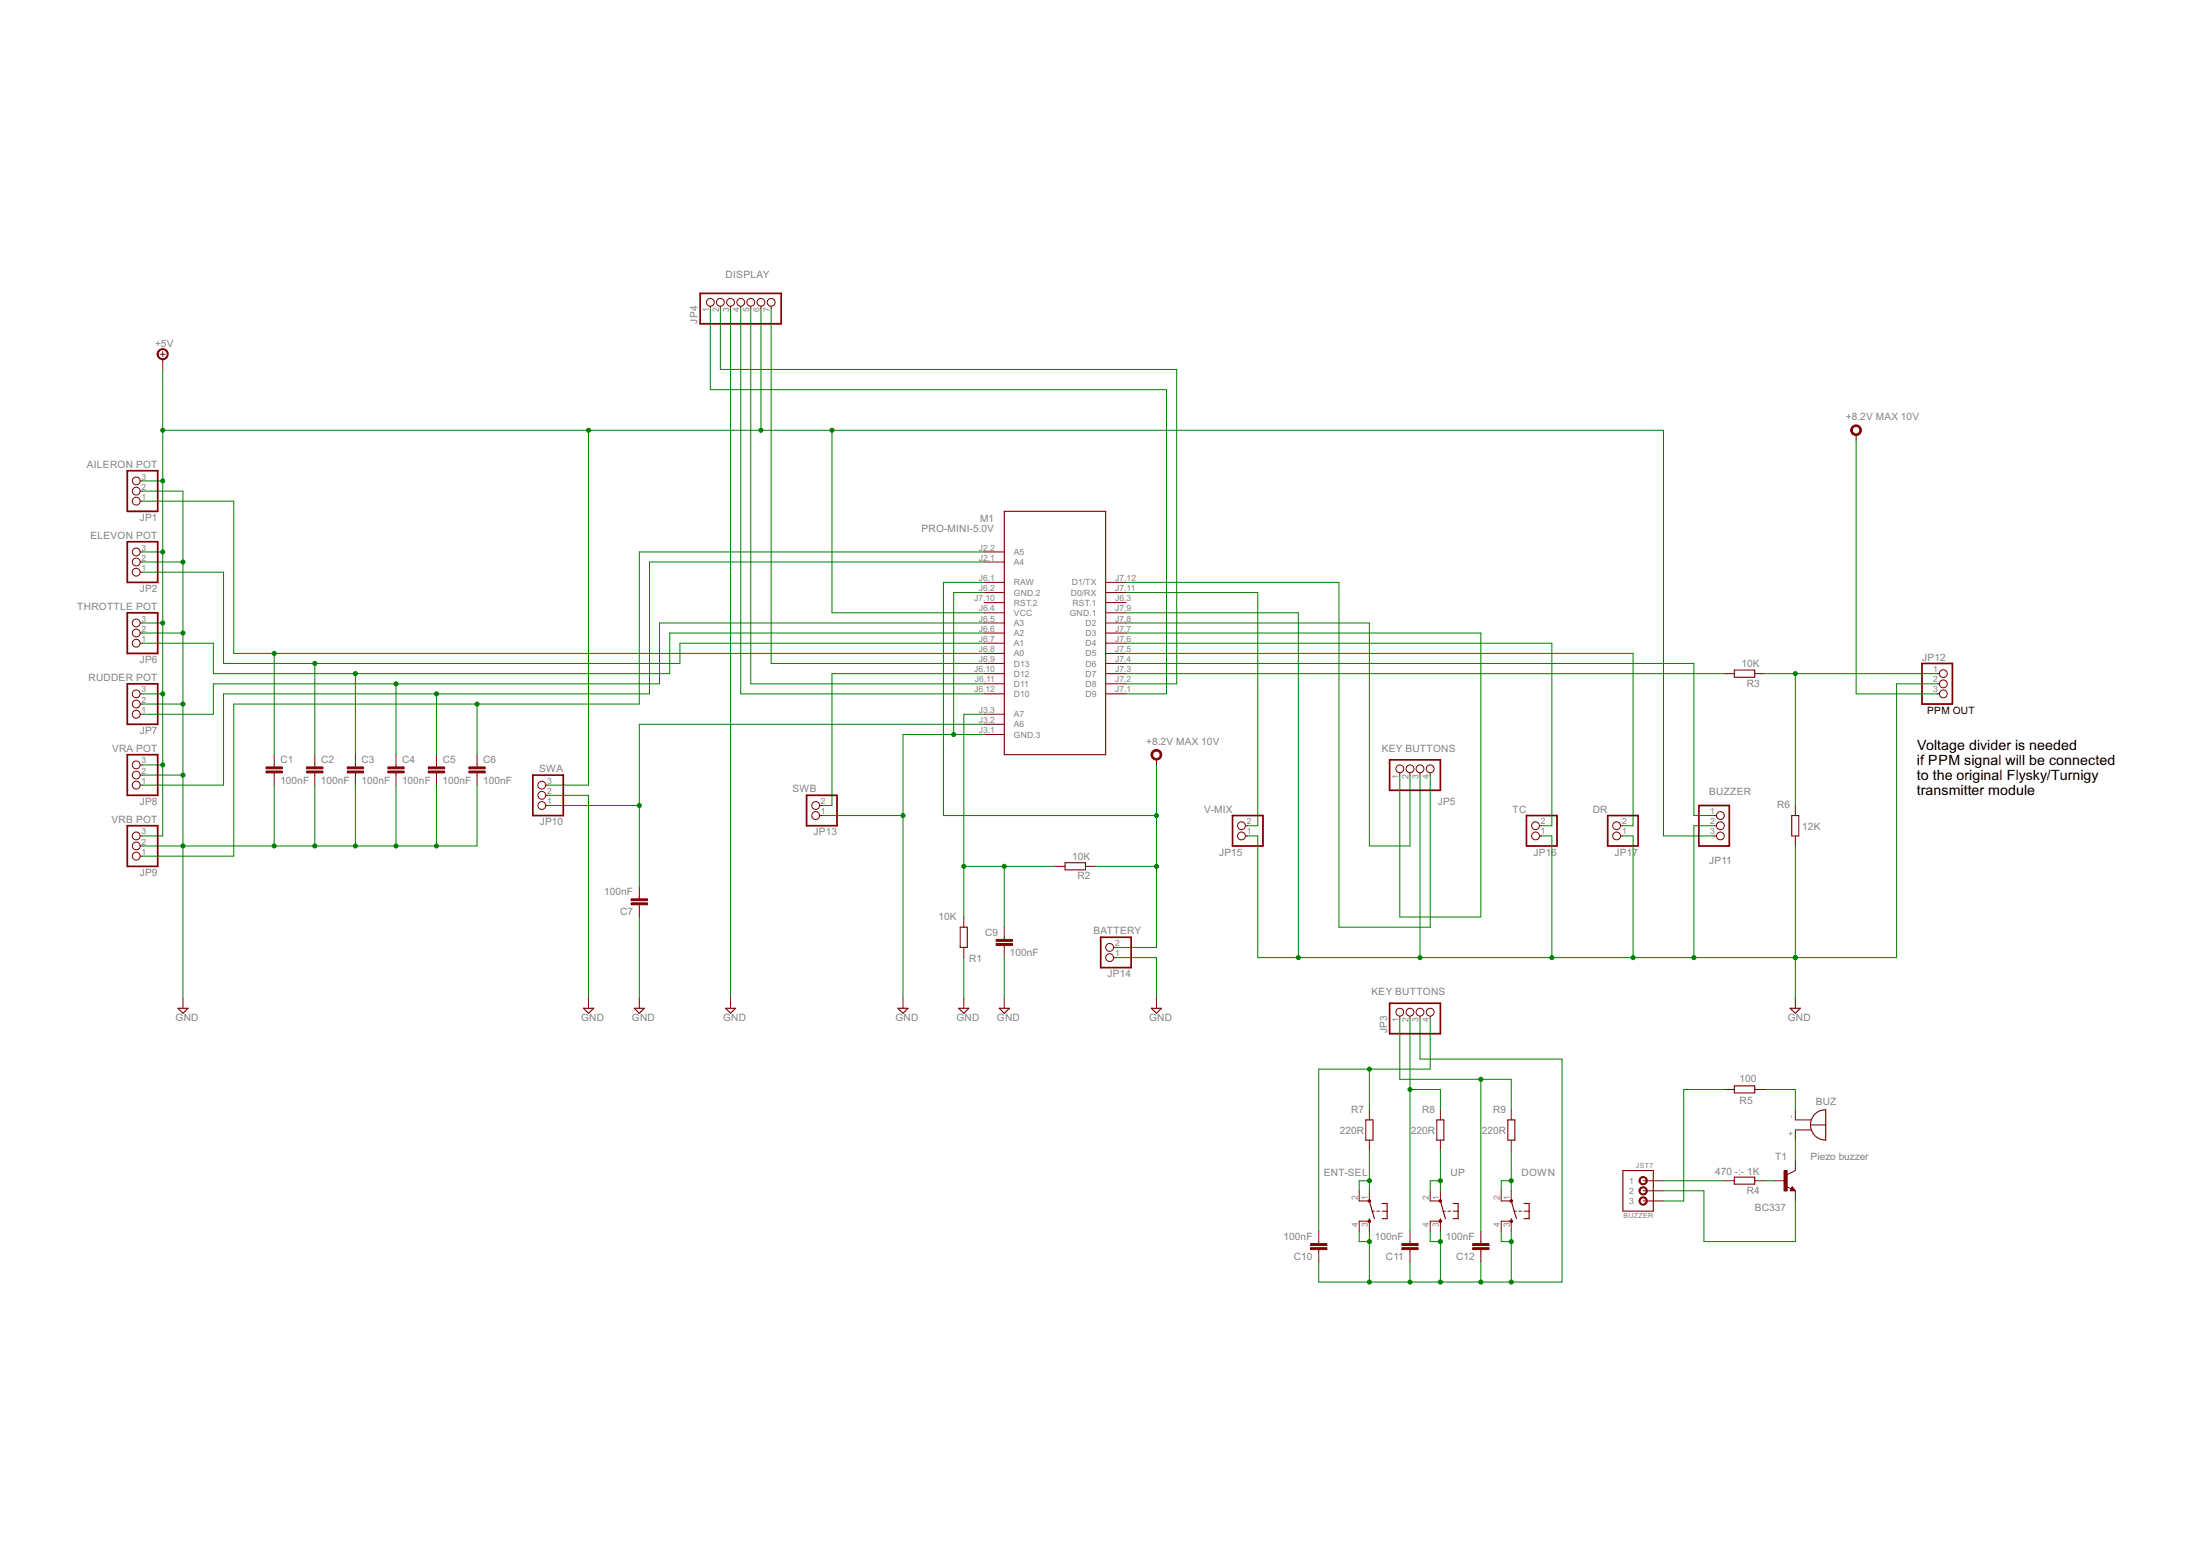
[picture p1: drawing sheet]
<svg xmlns="http://www.w3.org/2000/svg" width="297mm" height="210mm" viewBox="0 0 297 210" stroke-linecap="round" stroke-linejoin="round" font-family="sans-serif">
<g fill="none" stroke="#800000" stroke-width=".14">
<path d="M21.6 47.8h.7M22 47.5v.7M22 48.5v1.4M95.9 41.3v.4M97.3 41.3v.4M98.6 41.3v.4M100 41.3v.4M101.4 41.3v.4M102.7 41.3v.4M104.1 41.3v.4M250.6 58.7v.7M18.9 75.9h.3"/>
<path d="M18.9 74.5h.3M18.9 67.6h.3M18.9 66.3h.3M18.9 64.9h.3M18.9 77.2h.3M132.9 78.6h2.7M132.9 80h2.7M132.9 75.9h2.7M132.9 74.5h2.7M149.3 78.6h2.7M149.3 80h2.7M18.9 84.1h.3"/>
<path d="M18.9 85.4h.3M18.9 86.8h.3M18.9 93.7h.3M18.9 96.4h.3M18.9 95h.3M132.9 90.9h2.7M132.9 81.3h2.7M132.9 82.7h2.7M132.9 84.1h2.7M132.9 85.4h2.7M132.9 86.8h2.7M132.9 88.2h2.7"/>
<path d="M132.9 89.6h2.7M132.9 92.3h2.7M132.9 93.7h2.7M132.9 96.4h2.7M132.9 97.8h2.7M132.9 99.1h2.7M149.3 90.9h2.7M149.3 81.3h2.7M149.3 82.7h2.7M149.3 84.1h2.7M149.3 85.4h2.7M149.3 86.8h2.7"/>
<path d="M149.3 88.2h2.7M149.3 89.6h2.7M149.3 92.3h2.7M149.3 93.7h2.7M232.8 90.9h1.4M236.9 90.9h1.4M261.6 90.9h.3M261.6 92.3h.3M261.6 93.7h.3M18.9 106h.3M18.9 104.6h.3M18.9 103.3h.3"/>
<path d="M18.9 115.6h.3M18.9 114.2h.3M18.9 112.8h.3M37 101.9v1.6M37 104.4v1.6M42.5 101.9v1.6M42.5 104.4v1.6M48 101.9v1.6M48 104.4v1.6M53.5 101.9v1.6M53.5 104.4v1.6M58.9 101.9v1.6"/>
<path d="M58.9 104.4v1.6M64.4 101.9v1.6M64.4 104.4v1.6M73.7 106h.3M73.7 108.7h.3M73.7 107.4h.3M86.3 119.7v1.6M110.7 108.7h.3M110.7 110.1h.3M142.5 116.9h1.3M146.6 116.9h1.3M156.1 102.5v.8"/>
<path d="M168.2 112.8h.3M168.2 111.5h.3M189 104.3v.3M190.4 104.3v.3M191.7 104.3v.3M193.1 104.3v.3M207.9 112.8h.3M207.9 111.5h.3M218.8 112.8h.3M218.8 111.5h.3M231.4 112.8h.3M231.4 110.1h.3"/>
<path d="M231.4 111.5h.3M242.4 108.7v1.4M242.4 112.8v1.4M24.7 134.7v1.4M79.5 134.7v1.4M86.3 122.1v1.7M86.3 134.7v1.4M98.6 134.7v1.4M121.9 134.7v1.4M130.1 123.8v1.4M130.1 127.9v1.4M130.1 134.7v1.4"/>
<path d="M135.6 125.2v1.6M135.6 127.6v1.7M135.6 134.7v1.4M150.4 129.3h.3M150.4 127.9h.3M156.1 134.7v1.4M189 137.2v.3M190.4 137.2v.3M191.7 137.2v.3M193.1 137.2v.3M242.4 134.7v1.4M184.9 149.8v1.4"/>
<path d="M184.9 153.9v1.4M194.5 149.8v1.4M194.5 153.9v1.4M204 149.8v1.4M204 153.9v1.4M221.8 159.4h2.8M232.8 159.4h1.4M232.8 147.1h1.4M236.9 159.4h1.4M236.9 147.1h1.4M239.6 159.4h1.4M242.4 149.8v1.4h2.1"/>
<path d="M242.4 156.6v1.4l-1.1 .6M244.5 151.8h2M244.5 152.5h-2.1v1.4M178.1 166.2v1.7M178.1 168.7v1.6M183.5 166.2v-1.4h1.4v1.4M183.5 160.7v1.4h1.4v-1.4M185.2 163.5h.4M185.9 163.5h.4M186.6 163.5h.7M190.4 166.2v1.7M190.4 168.7v1.6"/>
<path d="M193.1 166.2v-1.4h1.4v1.4M193.1 160.7v1.4h1.4v-1.4M194.8 163.5h.4M195.5 163.5h.3M196.2 163.5h.7M199.9 166.2v1.7M199.9 168.7v1.6M202.7 166.2v-1.4h1.3v1.4M202.7 160.7v1.4h1.3v-1.4M204.4 163.5h.3M205.1 163.5h.3M205.8 163.5h.7"/>
<path d="M221.8 162.1h2.8M221.8 160.7h2.8M241.2 160.1l.7 .4M242 160.2l.4 .5h-.7zM242.4 160.7v1.4"/>
<circle cx="95.9" cy="40.8" r=".53"/>
<circle cx="97.3" cy="40.8" r=".53"/>
<circle cx="98.6" cy="40.8" r=".53"/>
<circle cx="100" cy="40.8" r=".53"/>
<circle cx="101.4" cy="40.8" r=".53"/>
<circle cx="102.7" cy="40.8" r=".53"/>
<circle cx="104.1" cy="40.8" r=".53"/>
<circle cx="18.4" cy="67.6" r=".53"/>
<circle cx="18.4" cy="66.3" r=".53"/>
<circle cx="18.4" cy="64.9" r=".53"/>
<circle cx="18.4" cy="77.2" r=".53"/>
<circle cx="18.4" cy="75.9" r=".53"/>
<circle cx="18.4" cy="74.5" r=".53"/>
<circle cx="18.4" cy="93.7" r=".53"/>
<circle cx="18.4" cy="86.8" r=".53"/>
<circle cx="18.4" cy="85.4" r=".53"/>
<circle cx="18.4" cy="84.1" r=".53"/>
<circle cx="18.4" cy="95" r=".53"/>
<circle cx="18.4" cy="96.4" r=".53"/>
<circle cx="262.4" cy="90.9" r=".53"/>
<circle cx="262.4" cy="92.3" r=".53"/>
<circle cx="262.4" cy="93.7" r=".53"/>
<circle cx="18.4" cy="115.6" r=".53"/>
<circle cx="18.4" cy="103.3" r=".53"/>
<circle cx="18.4" cy="104.6" r=".53"/>
<circle cx="18.4" cy="114.2" r=".53"/>
<circle cx="18.4" cy="112.8" r=".53"/>
<circle cx="18.4" cy="106" r=".53"/>
<circle cx="73.2" cy="107.4" r=".53"/>
<circle cx="73.2" cy="106" r=".53"/>
<circle cx="73.2" cy="108.7" r=".53"/>
<circle cx="110.1" cy="110.1" r=".53"/>
<circle cx="110.1" cy="108.7" r=".53"/>
<circle cx="167.6" cy="111.5" r=".53"/>
<circle cx="167.6" cy="112.8" r=".53"/>
<circle cx="189" cy="103.8" r=".53"/>
<circle cx="190.4" cy="103.8" r=".53"/>
<circle cx="191.7" cy="103.8" r=".53"/>
<circle cx="193.1" cy="103.8" r=".53"/>
<circle cx="207.3" cy="111.5" r=".53"/>
<circle cx="207.3" cy="112.8" r=".53"/>
<circle cx="218.3" cy="111.5" r=".53"/>
<circle cx="218.3" cy="112.8" r=".53"/>
<circle cx="232.3" cy="111.5" r=".53"/>
<circle cx="232.3" cy="110.1" r=".53"/>
<circle cx="232.3" cy="112.8" r=".53"/>
<circle cx="149.8" cy="129.3" r=".53"/>
<circle cx="149.8" cy="127.9" r=".53"/>
<circle cx="189" cy="136.6" r=".53"/>
<circle cx="190.4" cy="136.6" r=".53"/>
<circle cx="191.7" cy="136.6" r=".53"/>
<circle cx="193.1" cy="136.6" r=".53"/>
</g>
<g fill="#800000" stroke="#800000" stroke-width=".14">
<path d="M21.4 47.3a.75 .75 0 0 1 1.2 .1 .75 .75 0 0 1-.4 1.2 .75 .75 0 0 1-1-.8h.2a.61 .61 0 0 1 .8-.6 .61 .61 0 0 1 .2 1 .61 .61 0 0 1-1-.2v-.2h-.2z" fill-rule="evenodd"/>
<path d="M155.6 101.4a.73 .73 0 0 1 1.1 .1 .73 .73 0 0 1-.4 1.1 .73 .73 0 0 1-.9-.7h.2a.51 .51 0 0 1 .8-.4 .51 .51 0 0 1 .1 .8 .51 .51 0 0 1-.8-.2l-.1-.2h-.2z" fill-rule="evenodd"/>
<path d="M184.8 164.7h.2v.3h-.2z" fill-rule="evenodd"/>
<path d="M203.9 162h.3v.2h-.3z" fill-rule="evenodd"/>
<path d="M203.9 164.7h.3v.3h-.3z" fill-rule="evenodd"/>
<path d="M221.5 159a.56 .56 0 0 1 .8 .1 .56 .56 0 0 1-.3 .8 .56 .56 0 0 1-.7-.5h.1a.42 .42 0 0 1 .6-.5 .42 .42 0 0 1 .2 .7 .42 .42 0 0 1-.7-.1l-.1-.1h-.1z" fill-rule="evenodd"/>
<path d="M221.5 160.4a.56 .56 0 0 1 .8 .1 .56 .56 0 0 1-.3 .8 .56 .56 0 0 1-.7-.6h.1a.42 .42 0 0 1 .6-.4 .42 .42 0 0 1 .2 .7 .42 .42 0 0 1-.7-.1l-.1-.2h-.1z" fill-rule="evenodd"/>
<path d="M221.5 161.7a.56 .56 0 0 1 .8 .1 .56 .56 0 0 1-.3 .9 .56 .56 0 0 1-.7-.6h.1a.43 .43 0 0 1 .6-.4 .43 .43 0 0 1 .2 .7 .43 .43 0 0 1-.7-.1l-.1-.2h-.1z" fill-rule="evenodd"/>
<path d="M250 57.6a.73 .73 0 0 1 1.2 .1 .73 .73 0 0 1-.4 1.1 .73 .73 0 0 1-.9-.7h.2a.51 .51 0 0 1 .7-.5 .51 .51 0 0 1 .1 .9 .51 .51 0 0 1-.8-.2v-.2h-.2z" fill-rule="evenodd"/>
<circle cx="184.9" cy="162.1" r=".17"/>
<circle cx="194.5" cy="162.1" r=".18"/>
<circle cx="194.5" cy="164.9" r=".18"/>
</g>
<g fill="none" stroke="#800000" stroke-width=".15">
<path d="M135.6 69h13.7v32.9h-13.7zM234.2 90.4h2.7v1h-2.7zM143.8 116.5h2.8v.9h-2.8zM241.9 110.1h1v2.7h-1zM24 136.1h1.4l-.7 .7zM78.8 136.1h1.4l-.7 .7zM85.6 136.1h1.4l-.7 .7zM98 136.1h1.3l-.7 .7zM121.2 136.1h1.4l-.7 .7zM129.4 136.1h1.4l-.7 .7zM129.6 125.2h1v2.7h-1zM134.9 136.1h1.4l-.7 .7z"/>
<path d="M155.4 136.1h1.4l-.7 .7zM241.7 136.1h1.4l-.7 .7zM184.4 151.2h1v2.7h-1zM194 151.2h.9v2.7h-.9zM203.6 151.2h.9v2.7h-.9zM219.1 158h4.1v5.5h-4.1zM234.2 146.6h2.7v.9h-2.7zM234.2 158.9h2.7v1h-2.7zM245.1 150.3a1.92 1.92 0 0 1 1.4-.5v4.1a2.06 2.06 0 0 1-1.9-1.3 2.06 2.06 0 0 1 .5-2.3zM184.9 164.5v.3M184.9 162.1l.7 2.4M186.6 162.5h.7v2h-.7"/>
<path d="M194.5 164.5v.3M194.5 162.1l.7 2.4M196.2 162.5h.7v2h-.7M204 164.5v.3M204 162.1l.7 2.4M205.8 162.5h.7v2h-.7M242 160.5v.1h-.1l.1-.3 .3 .4h-.4"/>
</g>
<g fill="#800000" stroke="#800000" stroke-width=".14">
<path d="M35.9 104.1h2.2v.2h-2.2z"/>
<path d="M35.9 103.5h2.2v.3h-2.2z"/>
<path d="M41.4 104.1h2.2v.2h-2.2z"/>
<path d="M41.4 103.5h2.2v.3h-2.2z"/>
<path d="M46.9 104.1h2.2v.2h-2.2z"/>
<path d="M46.9 103.5h2.2v.3h-2.2z"/>
<path d="M52.4 104.1h2.2v.2h-2.2z"/>
<path d="M52.4 103.5h2.2v.3h-2.2z"/>
<path d="M57.8 104.1h2.2v.2h-2.2z"/>
<path d="M57.8 103.5h2.2v.3h-2.2z"/>
<path d="M63.3 104.1h2.2v.2h-2.2z"/>
<path d="M63.3 103.5h2.2v.3h-2.2z"/>
<path d="M189.3 167.9h2.2v.2h-2.2z"/>
<path d="M189.3 168.4h2.2v.3h-2.2z"/>
<path d="M198.8 167.9h2.2v.2h-2.2z"/>
<path d="M198.8 168.4h2.2v.3h-2.2z"/>
<path d="M177 167.9h2.2v.2h-2.2z"/>
<path d="M177 168.4h2.2v.3h-2.2z"/>
<path d="M240.9 158h.4v2.8h-.4z"/>
<path d="M85.2 121.3h2.2v.3h-2.2z"/>
<path d="M85.2 121.9h2.2v.2h-2.2z"/>
<path d="M134.5 126.8h2.2v.3h-2.2z"/>
<path d="M134.5 127.4h2.2v.2h-2.2z"/>
</g>
<g fill="none" stroke="#800000" stroke-width=".23">
<path d="M94.5 39.6h11v4.1h-11zM17.2 63.5h4.1v5.5h-4.1zM17.2 73.1h4.1v5.5h-4.1zM17.2 82.7h4.1v5.5h-4.1zM17.2 92.3h4.1v5.5h-4.1zM259.5 89.6h4.1v5.4h-4.1zM17.2 101.9h4.1v5.5h-4.1zM17.2 111.5h4.1v5.4h-4.1zM71.9 104.6h4.2v5.5h-4.2zM108.9 107.4h4.1v4.1h-4.1zM166.4 110.1h4.1v4.1h-4.1zM187.6 102.6h6.9v4.1h-6.9z"/>
<path d="M206.1 110.1h4.1v4.1h-4.1zM217.1 110.1h4.1v4.1h-4.1zM229.4 108.7h4.1v5.5h-4.1zM148.6 126.5h4.1v4.1h-4.1zM187.6 135.4h6.9v4.1h-6.9z"/>
</g>
<g fill="none" stroke="#008000" stroke-width=".14">
<path d="M22 49.9v62.9h-2.8M22 58.1h202.6v54.7h6.8M79.5 58.1v47.9h-5.5M95.9 41.7v10.9h61.6v41.1h-5.5M97.3 41.7v8.2h61.6v42.4h-6.9M98.6 41.7v93M100 41.7v52h32.9M101.4 41.7v50.6h31.5M102.7 41.7v16.4M104.1 41.7v47.9h28.8M112.3 58.1v24.6h20.6M250.6 59.4v34.3h11"/>
<path d="M19.2 67.6h12.4v20.6h101.3M19.2 77.2h11v12.4h61.6v-2.8h41.1M19.2 75.9h5.5M19.2 74.5h2.8M19.2 64.9h2.8M19.2 66.3h5.5v68.4M132.9 74.5h-46.6v20.5h-54.7v20.6h-12.4M132.9 75.9h-45.2v17.8h-57.5v12.3h-11M132.9 80h-4.1v19.1M132.9 78.6h-5.5v31.5h28.7M152 80h17.8v31.5h-1.3M152 78.6h28.8v46.6h12.3v-20.6"/>
<path d="M19.2 85.4h5.5M19.2 84.1h2.8M19.2 93.7h2.8M19.2 95h5.5M37 88.2v13.7M42.5 89.6v12.3M48 90.9v11M53.5 92.3v9.6M58.9 93.7v8.2M64.4 95v6.9M132.9 85.4h-42.5v5.5h-61.6v-4.1h-9.6M132.9 90.9h-20.6v17.8h-1.3"/>
<path d="M132.9 84.1h-43.9v8.2h-60.2v4.1h-9.6M132.9 96.4h-2.8v27.4M132.9 97.8h-46.6v21.9M132.9 99.1h-11v35.6M152 88.2h68.5v23.3h-1.4M152 89.6h76.7v20.5h2.7M152 86.8h57.5v24.7h-1.3M152 90.9h80.8M152 85.4h47.9v38.4h-10.9v-19.2M152 84.1h32.9v30.1h5.5v-9.6M152 82.7h23.3v46.6M238.3 90.9h23.3"/>
<path d="M242.4 90.9v17.8M261.6 92.3h-5.5v37h-86.3v-16.5h-1.3M19.2 103.3h2.8M19.2 104.6h5.5M37 106v8.2M42.5 106v8.2M48 106v8.2M53.5 106v8.2M58.9 106v8.2M64.4 106v8.2h-45.2M74 107.4h5.5v27.3M74 108.7h12.3"/>
<path d="M111 110.1h10.9M130.1 116.9h12.4M135.6 116.9v8.3M147.9 116.9h8.2M156.1 103.3v24.6h-5.4M191.7 104.6v24.7M208.2 112.8h1.3v16.5M219.1 112.8h1.4v16.5M231.4 111.5h-2.7v17.8M242.4 114.2v20.5M86.3 123.8v10.9M130.1 129.3v5.4"/>
<path d="M135.6 129.3v5.4M150.7 129.3h5.4v5.4M189 137.5v8.2h15v4.1M190.4 137.5v28.7M191.7 137.5v5.5h19.2v30.1h-32.8v-2.8M193.1 137.5v6.8h-15v21.9M184.9 144.3v5.5M184.9 155.3v5.4M184.9 159.4h-1.4v1.3M190.4 147.1h4.1v2.7M194.5 159.4h-1.4v1.3M194.5 155.3v5.4"/>
<path d="M199.9 145.7v20.5M204 159.4h-1.3v1.3M204 155.3v5.4M224.6 159.4h8.2M232.8 147.1h-5.5v15h-2.7M238.3 147.1h4.1v2.7M238.3 159.4h1.3M242.4 153.9v2.7M183.5 166.2v1.4h1.4M184.9 166.2v6.9M190.4 170.3v2.8M193.1 166.2v1.4h1.4"/>
<path d="M194.5 166.2v6.9M199.9 170.3v2.8M202.7 166.2v1.4h1.3M204 166.2v6.9M224.6 160.7h5.5v6.9h12.3v-5.5"/>
</g>
<g fill="#008000" stroke="#008000" stroke-width=".14">
<circle cx="37" cy="88.2" r=".28"/>
<circle cx="42.5" cy="89.6" r=".28"/>
<circle cx="48" cy="90.9" r=".28"/>
<circle cx="53.5" cy="92.3" r=".28"/>
<circle cx="58.9" cy="93.7" r=".28"/>
<circle cx="64.4" cy="95" r=".28"/>
<circle cx="22" cy="58.1" r=".28"/>
<circle cx="22" cy="64.9" r=".28"/>
<circle cx="22" cy="74.5" r=".28"/>
<circle cx="22" cy="84.1" r=".28"/>
<circle cx="22" cy="93.7" r=".28"/>
<circle cx="22" cy="103.3" r=".28"/>
<circle cx="102.7" cy="58.1" r=".28"/>
<circle cx="79.5" cy="58.1" r=".28"/>
<circle cx="112.3" cy="58.1" r=".28"/>
<circle cx="209.5" cy="129.3" r=".28"/>
<circle cx="242.4" cy="129.3" r=".28"/>
<circle cx="220.5" cy="129.3" r=".28"/>
<circle cx="228.7" cy="129.3" r=".28"/>
<circle cx="175.3" cy="129.3" r=".28"/>
<circle cx="191.7" cy="129.3" r=".28"/>
<circle cx="42.5" cy="114.2" r=".28"/>
<circle cx="48" cy="114.2" r=".28"/>
<circle cx="53.5" cy="114.2" r=".28"/>
<circle cx="58.9" cy="114.2" r=".28"/>
<circle cx="37" cy="114.2" r=".28"/>
<circle cx="24.7" cy="114.2" r=".28"/>
<circle cx="24.7" cy="104.6" r=".28"/>
<circle cx="24.7" cy="95" r=".28"/>
<circle cx="24.7" cy="85.4" r=".28"/>
<circle cx="24.7" cy="75.9" r=".28"/>
<circle cx="128.8" cy="99.1" r=".28"/>
<circle cx="121.9" cy="110.1" r=".28"/>
<circle cx="156.1" cy="110.1" r=".28"/>
<circle cx="156.1" cy="116.9" r=".28"/>
<circle cx="86.3" cy="108.7" r=".28"/>
<circle cx="190.4" cy="173.1" r=".28"/>
<circle cx="194.5" cy="173.1" r=".28"/>
<circle cx="199.9" cy="173.1" r=".28"/>
<circle cx="184.9" cy="173.1" r=".28"/>
<circle cx="204" cy="167.6" r=".28"/>
<circle cx="194.5" cy="167.6" r=".28"/>
<circle cx="184.9" cy="167.6" r=".28"/>
<circle cx="204" cy="173.1" r=".28"/>
<circle cx="190.4" cy="147.1" r=".28"/>
<circle cx="199.9" cy="145.7" r=".28"/>
<circle cx="242.4" cy="90.9" r=".28"/>
<circle cx="135.6" cy="116.9" r=".28"/>
<circle cx="130.1" cy="116.9" r=".28"/>
<circle cx="204" cy="159.4" r=".28"/>
<circle cx="194.5" cy="159.4" r=".28"/>
<circle cx="184.9" cy="159.4" r=".28"/>
<circle cx="184.9" cy="144.3" r=".28"/>
</g>
<g font-size="2.1">
<text x="258.9" y="101.2">Voltage divider is needed</text>
<text x="258.8" y="103.3">if PPM signal will be connected</text>
<text x="258.8" y="105.3">to the original Flysky/Turnigy</text>
<text x="258.8" y="107.4">transmitter module</text>
</g>
<g font-size="1.5" fill="#808080">
<text x="98" y="37.5">DISPLAY</text>
<text x="20.9" y="46.8">+5V</text>
<text x="94.2" y="43.7" transform="rotate(-90 94.2 43.7)">JP4</text>
<text x="249.2" y="56.7">+8.2V MAX 10V</text>
<text x="11.7" y="63.1">AILERON POT</text>
<text x="18.9" y="70.3">JP1</text>
<text x="124.4" y="71.8">PRO-MINI-5.0V</text>
<text x="132.3" y="70.4">M1</text>
<text x="12.2" y="72.7">ELEVON POT</text>
<text x="10.4" y="82.3">THROTTLE POT</text>
<text x="18.9" y="79.9">JP2</text>
<text x="18.9" y="89.5">JP6</text>
<text x="259.5" y="89.2">JP12</text>
<text x="12" y="91.9">RUDDER POT</text>
<text x="235.1" y="90.1">10K</text>
<text x="235.8" y="92.7">R3</text>
<text x="15.1" y="101.5">VRA POT</text>
<text x="18.9" y="99.1">JP7</text>
<text x="154.8" y="100.5">+8.2V MAX 10V</text>
<text x="186.6" y="101.5">KEY BUTTONS</text>
<text x="37.9" y="105.8">100nF</text>
<text x="37.9" y="103">C1</text>
<text x="43.3" y="105.8">100nF</text>
<text x="43.4" y="103">C2</text>
<text x="48.8" y="105.8">100nF</text>
<text x="48.8" y="103">C3</text>
<text x="54.3" y="105.8">100nF</text>
<text x="54.3" y="103">C4</text>
<text x="59.8" y="105.8">100nF</text>
<text x="59.8" y="103">C5</text>
<text x="65.2" y="105.8">100nF</text>
<text x="65.3" y="103">C6</text>
<text x="72.8" y="104.2">SWA</text>
<text x="107" y="106.9">SWB</text>
<text x="230.8" y="107.4">BUZZER</text>
<text x="15.1" y="111">VRB POT</text>
<text x="18.9" y="108.7">JP8</text>
<text x="72.9" y="111.4">JP10</text>
<text x="109.8" y="112.8">JP13</text>
<text x="162.6" y="109.7">V-MIX</text>
<text x="194.1" y="108.7">JP5</text>
<text x="204.2" y="109.7">TC</text>
<text x="215.1" y="109.7">DR</text>
<text x="240" y="109.1">R6</text>
<text x="243.3" y="112">12K</text>
<text x="18.9" y="118.2">JP9</text>
<text x="144.8" y="116.1">10K</text>
<text x="145.5" y="118.7">R2</text>
<text x="164.6" y="115.5">JP15</text>
<text x="207" y="115.5">JP16</text>
<text x="218" y="115.5">JP17</text>
<text x="230.8" y="116.6">JP11</text>
<text x="81.6" y="120.8">100nF</text>
<text x="83.7" y="123.6">C7</text>
<text x="126.7" y="124.2">10K</text>
<text x="130.8" y="129.8">R1</text>
<text x="133" y="126.3">C9</text>
<text x="136.3" y="129">100nF</text>
<text x="147.6" y="126.1">BATTERY</text>
<text x="149.5" y="131.9">JP14</text>
<text x="23.7" y="137.8">GND</text>
<text x="78.5" y="137.8">GND</text>
<text x="85.3" y="137.8">GND</text>
<text x="97.6" y="137.8">GND</text>
<text x="120.9" y="137.8">GND</text>
<text x="129.1" y="137.8">GND</text>
<text x="134.6" y="137.8">GND</text>
<text x="155.1" y="137.8">GND</text>
<text x="185.2" y="134.3">KEY BUTTONS</text>
<text x="241.4" y="137.8">GND</text>
<text x="187.3" y="139.5" transform="rotate(-90 187.3 139.5)">JP3</text>
<text x="234.9" y="146.1">100</text>
<text x="234.9" y="149">R5</text>
<text x="245.2" y="149.1">BUZ</text>
<text x="180.9" y="153.1">220R</text>
<text x="182.5" y="150.2">R7</text>
<text x="190.5" y="153.1">220R</text>
<text x="192" y="150.2">R8</text>
<text x="200.1" y="153.1">220R</text>
<text x="201.6" y="150.2">R9</text>
<text x="178.8" y="158.7">ENT-SEL</text>
<text x="195.9" y="158.7">UP</text>
<text x="205.4" y="158.7">DOWN</text>
<text x="231.6" y="158.6">470 -:- 1K</text>
<text x="235.8" y="161.1">R4</text>
<text x="239.7" y="156.6">T1</text>
<text x="244.5" y="156.6">Piezo buzzer</text>
<text x="173.3" y="167.4">100nF</text>
<text x="185.6" y="167.4">100nF</text>
<text x="195.2" y="167.4">100nF</text>
<text x="236.9" y="163.5">BC337</text>
<text x="174.7" y="170.1">C10</text>
<text x="187.1" y="170.1">C11</text>
<text x="196.6" y="170.1">C12</text>
</g>
<text font-size="1.5" x="260.2" y="96.4">PPM OUT</text>
<g font-size="1.3" fill="#808080">
<text x="95.7" y="42.2" transform="rotate(-90 95.7 42.2)">1</text>
<text x="97.1" y="42.2" transform="rotate(-90 97.1 42.2)">2</text>
<text x="98.4" y="42.2" transform="rotate(-90 98.4 42.2)">3</text>
<text x="99.8" y="42.2" transform="rotate(-90 99.8 42.2)">4</text>
<text x="101.2" y="42.2" transform="rotate(-90 101.2 42.2)">5</text>
<text x="102.6" y="42.2" transform="rotate(-90 102.6 42.2)">6</text>
<text x="103.9" y="42.2" transform="rotate(-90 103.9 42.2)">7</text>
<text x="19.1" y="64.7">3</text>
<text x="19.1" y="67.5">1</text>
<text x="19.1" y="66.1">2</text>
<text x="19.1" y="77">1</text>
<text x="19.1" y="75.7">2</text>
<text x="19.1" y="74.3">3</text>
<text x="132.2" y="75.7">J2.1</text>
<text x="132.2" y="74.3">J2.2</text>
<text x="136.9" y="76.3">A4</text>
<text x="136.9" y="74.9">A5</text>
<text x="19.1" y="83.9">3</text>
<text x="131.5" y="81.2">J7.10</text>
<text x="132.2" y="78.4">J6.1</text>
<text x="132.2" y="79.8">J6.2</text>
<text x="132.2" y="82.5">J6.4</text>
<text x="132.2" y="83.9">J6.5</text>
<text x="136.9" y="79">RAW</text>
<text x="136.9" y="80.4">GND.2</text>
<text x="136.9" y="81.8">RST.2</text>
<text x="136.9" y="83.1">VCC</text>
<text x="144.4" y="83.1">GND.1</text>
<text x="144.6" y="80.4">D0/RX</text>
<text x="144.7" y="79">D1/TX</text>
<text x="144.8" y="81.8">RST.1</text>
<text x="150.6" y="78.4">J7.12</text>
<text x="150.6" y="79.8">J7.11</text>
<text x="150.6" y="81.2">J6.3</text>
<text x="150.6" y="82.5">J7.9</text>
<text x="150.6" y="83.9">J7.8</text>
<text x="19.1" y="86.6">1</text>
<text x="19.1" y="85.3">2</text>
<text x="132.2" y="85.3">J6.6</text>
<text x="132.2" y="86.6">J6.7</text>
<text x="132.2" y="88">J6.8</text>
<text x="132.2" y="89.4">J6.9</text>
<text x="136.9" y="84.5">A3</text>
<text x="136.9" y="85.9">A2</text>
<text x="136.9" y="87.2">A1</text>
<text x="136.9" y="88.6">A0</text>
<text x="136.9" y="90">D13</text>
<text x="146.6" y="84.5">D2</text>
<text x="146.6" y="85.9">D3</text>
<text x="146.6" y="87.2">D4</text>
<text x="146.6" y="88.6">D5</text>
<text x="146.6" y="90">D6</text>
<text x="150.6" y="85.3">J7.7</text>
<text x="150.6" y="86.6">J7.6</text>
<text x="150.6" y="88">J7.5</text>
<text x="150.6" y="89.4">J7.4</text>
<text x="19.1" y="94.8">2</text>
<text x="19.1" y="93.5">3</text>
<text x="131.5" y="90.7">J6.10</text>
<text x="131.5" y="93.5">J6.12</text>
<text x="131.6" y="92.1">J6.11</text>
<text x="136.9" y="91.3">D12</text>
<text x="136.9" y="92.7">D11</text>
<text x="136.9" y="94.1">D10</text>
<text x="146.6" y="91.3">D7</text>
<text x="146.6" y="92.7">D8</text>
<text x="146.6" y="94.1">D9</text>
<text x="150.6" y="90.7">J7.3</text>
<text x="150.6" y="92.1">J7.2</text>
<text x="150.6" y="93.5">J7.1</text>
<text x="261" y="90.7">1</text>
<text x="261" y="92.1">2</text>
<text x="261" y="93.5">3</text>
<text x="19.1" y="96.2">1</text>
<text x="132.2" y="96.2">J3.3</text>
<text x="132.2" y="97.6">J3.2</text>
<text x="132.2" y="99">J3.1</text>
<text x="136.9" y="96.8">A7</text>
<text x="136.9" y="98.2">A6</text>
<text x="136.9" y="99.6">GND.3</text>
<text x="19.1" y="105.8">1</text>
<text x="19.1" y="104.4">2</text>
<text x="19.1" y="103.1">3</text>
<text x="73.9" y="107.2">2</text>
<text x="73.9" y="105.8">3</text>
<text x="188.8" y="105.1" transform="rotate(-90 188.8 105.1)">1</text>
<text x="190.2" y="105.1" transform="rotate(-90 190.2 105.1)">2</text>
<text x="191.5" y="105.1" transform="rotate(-90 191.5 105.1)">3</text>
<text x="192.9" y="105.1" transform="rotate(-90 192.9 105.1)">4</text>
<text x="19.1" y="112.6">3</text>
<text x="73.9" y="108.5">1</text>
<text x="110.8" y="109.9">1</text>
<text x="110.8" y="108.5">2</text>
<text x="168.4" y="112.6">1</text>
<text x="168.4" y="111.3">2</text>
<text x="208.1" y="112.6">1</text>
<text x="208.1" y="111.3">2</text>
<text x="219" y="112.6">1</text>
<text x="219" y="111.3">2</text>
<text x="230.9" y="109.9">1</text>
<text x="230.9" y="111.3">2</text>
<text x="230.9" y="112.6">3</text>
<text x="19.1" y="115.4">1</text>
<text x="19.1" y="114">2</text>
<text x="150.6" y="129.1">1</text>
<text x="150.6" y="127.7">2</text>
<text x="188.8" y="138" transform="rotate(-90 188.8 138)">1</text>
<text x="190.2" y="138" transform="rotate(-90 190.2 138)">2</text>
<text x="191.5" y="138" transform="rotate(-90 191.5 138)">3</text>
<text x="192.9" y="138" transform="rotate(-90 192.9 138)">4</text>
<text x="242.2" y="153.4" transform="rotate(-90 242.2 153.4)">+</text>
<text x="242.2" y="151" transform="rotate(-90 242.2 151)">-</text>
<text x="183.3" y="161.9" transform="rotate(-90 183.3 161.9)">2</text>
<text x="184.7" y="161.9" transform="rotate(-90 184.7 161.9)">1</text>
<text x="192.9" y="161.9" transform="rotate(-90 192.9 161.9)">2</text>
<text x="194.3" y="161.9" transform="rotate(-90 194.3 161.9)">1</text>
<text x="202.5" y="161.9" transform="rotate(-90 202.5 161.9)">2</text>
<text x="203.9" y="161.9" transform="rotate(-90 203.9 161.9)">1</text>
<text x="220" y="159.8">1</text>
<text x="220" y="161.2">2</text>
<text x="183.3" y="165.7" transform="rotate(-90 183.3 165.7)">4</text>
<text x="184.7" y="165.7" transform="rotate(-90 184.7 165.7)">3</text>
<text x="192.9" y="165.7" transform="rotate(-90 192.9 165.7)">4</text>
<text x="194.3" y="165.7" transform="rotate(-90 194.3 165.7)">3</text>
<text x="202.5" y="165.7" transform="rotate(-90 202.5 165.7)">4</text>
<text x="203.9" y="165.7" transform="rotate(-90 203.9 165.7)">3</text>
<text x="220" y="162.5">3</text>
</g>
<g font-size="1.1" fill="#808080">
<text x="220.9" y="157.6">JST7</text>
<text x="219.2" y="164.4">BUZZER</text>
</g>
</svg>
